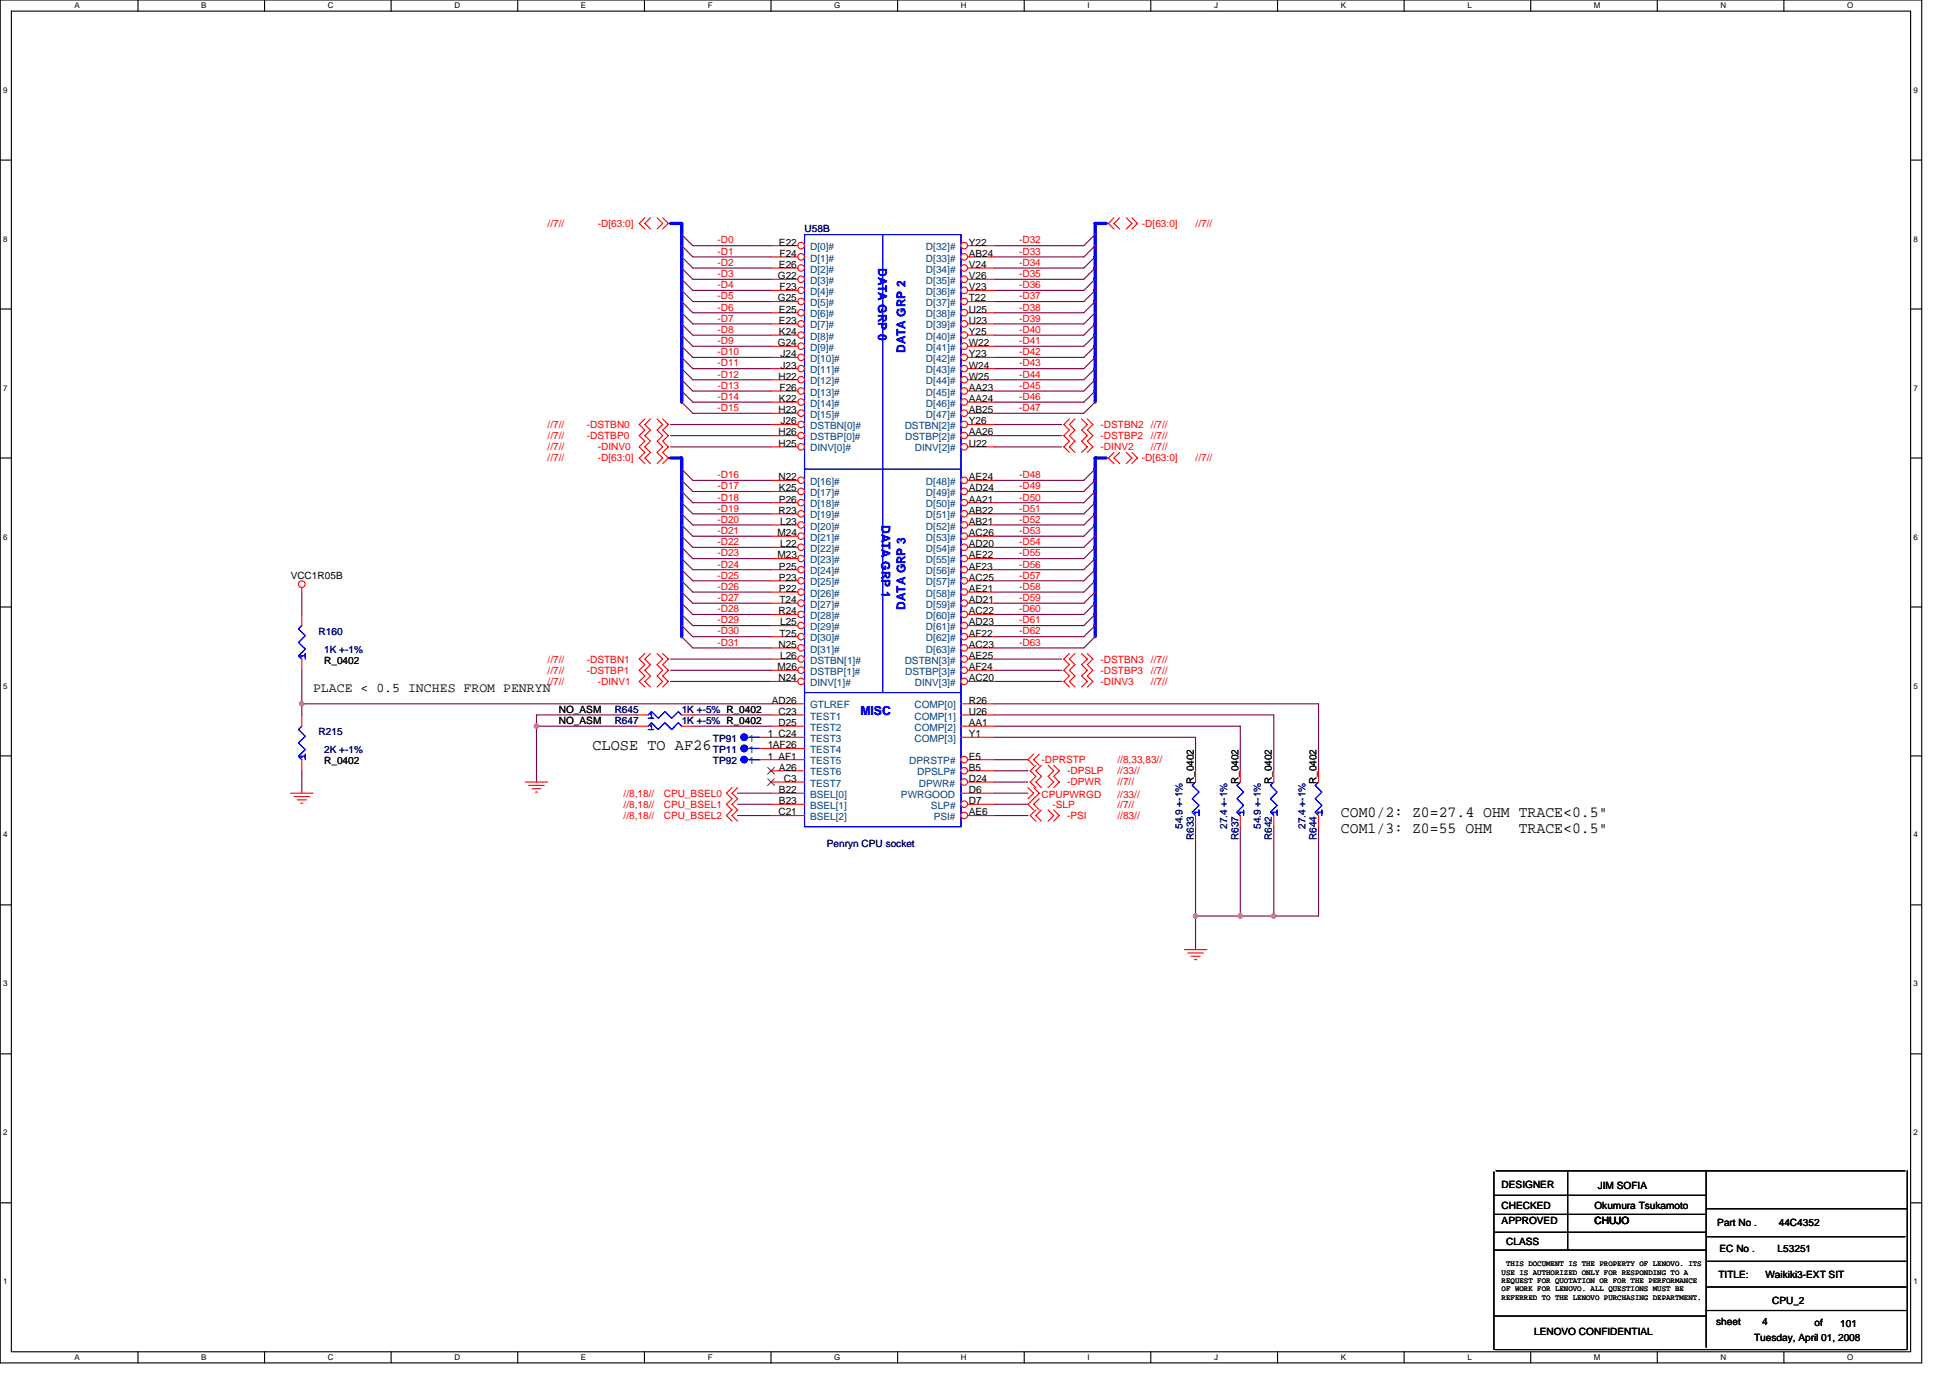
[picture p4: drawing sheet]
<svg xmlns="http://www.w3.org/2000/svg" width="297mm" height="210mm" viewBox="0 0 297 210" stroke-linecap="round" stroke-linejoin="round" font-family="sans-serif">
<path d="M0 0h292.7v207.6h-292.7zM1.7 1.7h289.3v204.2h-289.3z" fill="none" stroke="#000" stroke-width=".17"/>
<g fill="#fff">
<path d="M11.4 .2h.7v1.3h-.7z"/>
<path d="M11.4 206.1h.7v1.3h-.7z"/>
</g>
<path d="M21 0v1.7M21 205.9v1.7" fill="none" stroke="#000" stroke-width=".17"/>
<g fill="#fff">
<path d="M30.6 .2h.8v1.3h-.8z"/>
<path d="M30.6 206.1h.8v1.3h-.8z"/>
</g>
<path d="M40.3 0v1.7M40.3 205.9v1.7" fill="none" stroke="#000" stroke-width=".17"/>
<g fill="#fff">
<path d="M49.9 .2h.9v1.3h-.9z"/>
<path d="M49.9 206.1h.9v1.3h-.9z"/>
</g>
<path d="M59.6 0v1.7M59.6 205.9v1.7" fill="none" stroke="#000" stroke-width=".17"/>
<g fill="#fff">
<path d="M69.2 .2h.9v1.3h-.9z"/>
<path d="M69.2 206.1h.9v1.3h-.9z"/>
</g>
<path d="M78.9 0v1.7M78.9 205.9v1.7" fill="none" stroke="#000" stroke-width=".17"/>
<g fill="#fff">
<path d="M88.5 .2h.8v1.3h-.8z"/>
<path d="M88.5 206.1h.8v1.3h-.8z"/>
</g>
<path d="M98.2 0v1.7M98.2 205.9v1.7" fill="none" stroke="#000" stroke-width=".17"/>
<g fill="#fff">
<path d="M107.8 .2h.7v1.3h-.7z"/>
<path d="M107.8 206.1h.7v1.3h-.7z"/>
</g>
<path d="M117.5 0v1.7M117.5 205.9v1.7" fill="none" stroke="#000" stroke-width=".17"/>
<g fill="#fff">
<path d="M127.1 .2h.9v1.3h-.9z"/>
<path d="M127.1 206.1h.9v1.3h-.9z"/>
</g>
<path d="M136.7 0v1.7M136.7 205.9v1.7" fill="none" stroke="#000" stroke-width=".17"/>
<g fill="#fff">
<path d="M146.4 .2h.8v1.3h-.8z"/>
<path d="M146.4 206.1h.8v1.3h-.8z"/>
</g>
<path d="M156 0v1.7M156 205.9v1.7" fill="none" stroke="#000" stroke-width=".17"/>
<g fill="#fff">
<path d="M165.6 .2h.4v1.3h-.4z"/>
<path d="M165.6 206.1h.4v1.3h-.4z"/>
</g>
<path d="M175.3 0v1.7M175.3 205.9v1.7" fill="none" stroke="#000" stroke-width=".17"/>
<g fill="#fff">
<path d="M184.9 .2h.6v1.3h-.6z"/>
<path d="M184.9 206.1h.6v1.3h-.6z"/>
</g>
<path d="M194.6 0v1.7M194.6 205.9v1.7" fill="none" stroke="#000" stroke-width=".17"/>
<g fill="#fff">
<path d="M204.2 .2h.8v1.3h-.8z"/>
<path d="M204.2 206.1h.8v1.3h-.8z"/>
</g>
<path d="M213.9 0v1.7M213.9 205.9v1.7" fill="none" stroke="#000" stroke-width=".17"/>
<g fill="#fff">
<path d="M223.5 .2h.7v1.3h-.7z"/>
<path d="M223.5 206.1h.7v1.3h-.7z"/>
</g>
<path d="M233.2 0v1.7M233.2 205.9v1.7" fill="none" stroke="#000" stroke-width=".17"/>
<g fill="#fff">
<path d="M242.8 .2h1v1.3h-1z"/>
<path d="M242.8 206.1h1v1.3h-1z"/>
</g>
<path d="M252.5 0v1.7M252.5 205.9v1.7" fill="none" stroke="#000" stroke-width=".17"/>
<g fill="#fff">
<path d="M262.1 .2h.8v1.3h-.8z"/>
<path d="M262.1 206.1h.8v1.3h-.8z"/>
</g>
<path d="M271.7 0v1.7M271.7 205.9v1.7" fill="none" stroke="#000" stroke-width=".17"/>
<g fill="#fff">
<path d="M281.4 .2h.9v1.3h-.9z"/>
<path d="M281.4 206.1h.9v1.3h-.9z"/>
<path d="M.5 13h.6v1.4h-.6z"/>
<path d="M291.5 13h.6v1.4h-.6z"/>
<path d="M.5 35.7h.6v1.4h-.6z"/>
<path d="M291.5 35.7h.6v1.4h-.6z"/>
</g>
<path d="M0 24.4h1.7M291 24.4h1.7" fill="none" stroke="#000" stroke-width=".17"/>
<g fill="#fff">
<path d="M.5 58.4h.6v1.4h-.6z"/>
<path d="M291.5 58.4h.6v1.4h-.6z"/>
</g>
<path d="M0 47.1h1.7M291 47.1h1.7" fill="none" stroke="#000" stroke-width=".17"/>
<g fill="#fff">
<path d="M.5 81.1h.6v1.3h-.6z"/>
<path d="M291.5 81.1h.6v1.3h-.6z"/>
</g>
<path d="M0 69.8h1.7M291 69.8h1.7" fill="none" stroke="#000" stroke-width=".17"/>
<g fill="#fff">
<path d="M.5 103.8h.6v1.3h-.6z"/>
<path d="M291.5 103.8h.6v1.3h-.6z"/>
</g>
<path d="M0 92.5h1.7M291 92.5h1.7" fill="none" stroke="#000" stroke-width=".17"/>
<g fill="#fff">
<path d="M.5 126.5h.6v1.3h-.6z"/>
<path d="M291.5 126.5h.6v1.3h-.6z"/>
</g>
<path d="M0 115.1h1.7M291 115.1h1.7" fill="none" stroke="#000" stroke-width=".17"/>
<g fill="#fff">
<path d="M.5 149.2h.6v1.3h-.6z"/>
<path d="M291.5 149.2h.6v1.3h-.6z"/>
</g>
<path d="M0 137.8h1.7M291 137.8h1.7" fill="none" stroke="#000" stroke-width=".17"/>
<g fill="#fff">
<path d="M.5 171.9h.6v1.3h-.6z"/>
<path d="M291.5 171.9h.6v1.3h-.6z"/>
</g>
<path d="M0 160.5h1.7M291 160.5h1.7" fill="none" stroke="#000" stroke-width=".17"/>
<g fill="#fff">
<path d="M.5 194.6h.6v1.3h-.6z"/>
<path d="M291.5 194.6h.6v1.3h-.6z"/>
</g>
<g fill="none" stroke="#000" stroke-width=".17">
<path d="M227.6 178.5v27.1M227.9 178.4h62.3M238.8 178.5v11.9M259.9 178.5v26.7M290.5 178.4v27.2M0 183.2h1.7M227.6 182.1h32.1M227.6 185h32.1M227.6 187.7h32.3M227.6 190.4h32.3M259.9 199.6h30.5M259.9 184.1h30.6"/>
<path d="M260.1 192.1h30.3M260.1 188.4h30.1M260.1 196h30.3M291 183.2h1.7M227.6 200.5h32.3M227.7 205.6h62.7"/>
</g>
<g fill="none" stroke="#800040" stroke-width=".17">
<path d="M103.8 37.4l1.7 1.7h12M103.8 39.1l1.7 1.7h12M103.8 35.7l1.7 1.7h12M166.8 37.4l-1.7 1.7h-13.6M166.8 39.1l-1.7 1.7h-13.6M166.8 35.7l-1.7 1.7h-13.6M103.8 44.2l1.7 1.7h12M103.8 52.7l1.7 1.7h12M103.8 59.6l1.7 1.7h12M103.8 45.9l1.7 1.7h12M103.8 54.4l1.7 1.8h12M103.8 56.2l1.7 1.6h12"/>
<path d="M103.8 47.6l1.7 1.7h12M103.8 51.1l1.7 1.6h12M103.8 40.8l1.7 1.7h12M103.8 42.5l1.7 1.7h12M103.8 57.8l1.7 1.8h12M103.8 49.3l1.7 1.8h12M166.8 44.2l-1.7 1.7h-13.6M166.8 52.7l-1.7 1.7h-13.6M166.8 59.6l-1.7 1.7h-13.6M166.8 45.9l-1.7 1.7h-13.6M166.8 54.4l-1.7 1.8h-13.6M166.8 56.2l-1.7 1.6h-13.6"/>
<path d="M166.8 47.6l-1.7 1.7h-13.6M166.8 51.1l-1.7 1.6h-13.6M166.8 40.8l-1.7 1.7h-13.6M166.8 42.5l-1.7 1.7h-13.6M166.8 57.8l-1.7 1.8h-13.6M166.8 49.3l-1.7 1.8h-13.6M102.1 64.7h15.4M102.1 66.4h15.4M102.1 68.1h15.4M103.8 61.3l1.7 1.6h12M103.8 80l1.7 1.7h12M103.8 71.5l1.7 1.7h12"/>
<path d="M103.8 73.2l1.7 1.7h12M103.8 74.9l1.7 1.7h12M103.8 76.6l1.7 1.7h12M103.8 78.3l1.7 1.7h12M151.5 64.7h10.2M151.5 66.4h10.2M151.5 68.1h10.2M166.8 61.3l-1.7 1.6h-13.6M166.8 80l-1.7 1.7h-13.6M166.8 71.5l-1.7 1.7h-13.6M166.8 73.2l-1.7 1.7h-13.6M166.8 74.9l-1.7 1.7h-13.6"/>
<path d="M166.8 76.6l-1.7 1.7h-13.6M166.8 78.3l-1.7 1.7h-13.6M46 90.2v3.4M103.8 93.6l1.7 1.7h12M103.8 81.7l1.7 1.7h12M103.8 90.2l1.7 1.7h12M103.8 95.3l1.7 1.7h12M103.8 91.9l1.7 1.7h12M103.8 88.5l1.7 1.7h12M103.8 86.8l1.7 1.7h12M103.8 97l1.7 1.7h12M103.8 85.1l1.7 1.7h12"/>
<path d="M103.8 83.4l1.7 1.7h12M166.8 93.6l-1.7 1.7h-13.6M166.8 81.7l-1.7 1.7h-13.6M166.8 90.2l-1.7 1.7h-13.6M166.8 95.3l-1.7 1.7h-13.6M166.8 91.9l-1.7 1.7h-13.6M166.8 88.5l-1.7 1.7h-13.6M166.8 86.8l-1.7 1.7h-13.6M166.8 97l-1.7 1.7h-13.6M166.8 85.1l-1.7 1.7h-13.6M166.8 83.4l-1.7 1.7h-13.6M46 102.1v6.8"/>
<path d="M46 117.4v3.4M46 107.2h71.5M81.7 110.6h15.3M97 108.9h-15.3v10.2M102.1 100.4h15.4M102.1 103.8h15.4M102.1 102.1h15.4M105.5 110.6h12M105.5 108.9h12M151.5 107.2h49.3v10.2M151.5 112.3h30.6v5.1M151.5 100.4h10.2"/>
<path d="M151.5 103.8h10.2M151.5 102.1h10.2M151.5 115.7h5.1M151.5 110.6h37.4v6.8M151.5 117.4h5.1M151.5 108.9h42.5v8.5M151.5 119.1h5.1M112.3 122.5h5.2M112.3 120.8h5.2M112.3 124.2h5.2M151.5 122.5h5.1M151.5 120.8h5.1"/>
<path d="M151.5 124.2h5.1M182.1 125.9v18.8M188.9 125.9v13.6M194 125.9v13.6M200.8 125.9v13.6h-18.7"/>
</g>
<path d="M102.1 34h1.7v27.3M168.5 34h-1.7v27.3M102.1 69.8h1.7v27.2M168.5 69.8h-1.7v27.2" fill="none" stroke="#00f" stroke-width=".51"/>
<g fill="#f0f" stroke="#f0f" stroke-width=".17">
<circle cx="188.9" cy="139.5" r=".33"/>
<circle cx="194" cy="139.5" r=".33"/>
<circle cx="46" cy="107.2" r=".33"/>
<circle cx="81.7" cy="110.6" r=".33"/>
<circle cx="182.1" cy="139.5" r=".33"/>
</g>
<g fill="none" stroke="#f00" stroke-width=".17">
<path d="M98.2 33.2l-.8 .8 .8 .9M99.1 33.2l-.9 .8 .9 .9M100.1 33.2l.8 .8-.8 .9M100.9 33.2l.9 .8-.9 .9M169.7 33.2l-.9 .8 .9 .9M170.6 33.2l-.9 .8 .9 .9M171.6 33.2l.8 .8-.8 .9M172.4 33.2l.9 .8-.9 .9M98.2 63.8l-.8 .9 .8 .8-.8 .9 .8 .8-.8 .9 .8 .8-.8 .9 .8 .8M99.1 63.8l-.9 .9 .9 .8-.9 .9 .9 .8-.9 .9 .9 .8-.9 .9 .9 .8M100.1 63.8l.8 .9-.8 .8 .8 .9-.8 .8 .8 .9-.8 .8 .8 .9-.8 .8M100.9 63.8l.9 .9-.9 .8 .9 .9-.9 .8 .9 .9-.9 .8 .9 .9-.9 .8"/>
<path d="M162.9 63.8l-.9 .9 .9 .8-.9 .9 .9 .8-.9 .9 .9 .8M163.7 63.8l-.8 .9 .8 .8-.8 .9 .8 .8-.8 .9 .8 .8M164.8 63.8l.8 .9-.8 .8 .8 .9-.8 .8 .8 .9-.8 .8M165.6 63.8l.9 .9-.9 .8 .9 .9-.9 .8 .9 .9-.9 .8M169.7 68.9l-.9 .9 .9 .8M170.6 68.9l-.9 .9 .9 .8M171.6 68.9l.8 .9-.8 .8M172.4 68.9l.9 .9-.9 .8M46 89.5v.7M98.2 99.5l-.8 .9 .8 .8-.8 .9 .8 .9-.8 .8 .8 .8M99.1 99.5l-.9 .9 .9 .8-.9 .9 .9 .9-.9 .8 .9 .8M100.1 99.5l.8 .9-.8 .8 .8 .9-.8 .9 .8 .8-.8 .8"/>
<path d="M100.9 99.5l.9 .9-.9 .8 .9 .9-.9 .9 .9 .8-.9 .8M162.9 99.5l-.9 .9 .9 .8-.9 .9 .9 .9-.9 .8 .9 .8M163.7 99.5l-.8 .9 .8 .8-.8 .9 .8 .9-.8 .8 .8 .8M164.8 99.5l.8 .9-.8 .8 .8 .9-.8 .9 .8 .8-.8 .8M165.6 99.5l.9 .9-.9 .8 .9 .9-.9 .9 .9 .8-.9 .8M80 119.1h3.4M80.5 119.6h2.4M97 108.9h1.7M97 110.6h1.7M103.8 108.9h1.7M103.8 110.6h1.7M111.5 120l-.8 .8 .8 .9-.8 .8 .8 .9-.8 .8 .8 .9"/>
<path d="M112.3 120l-.8 .8 .8 .9-.8 .8 .8 .9-.8 .8 .8 .9M115.8 115.7h1.7M146.4 108.9h5.1M146.4 110.6h5.1M146.4 107.2h5.1M146.4 112.3h5.1M156.6 120l.9 .8-.9 .9M157.5 120l.8 .8-1.7 1.7 .9 .9M157.5 114.9l-.9 .8 .9 .9M157.8 116.6l-.9 .8 .9 .9-.9 .8 .9 .9M158.3 114.9l-.8 .8 .8 .9M158.6 116.6l-.8 .8 .8 .9-.8 .8 .8 .9"/>
<path d="M159.7 116.6l.8 .8-.8 .9 .8 .8-.8 .9M160.5 116.6l.9 .8-.9 .9 .9 .8-.9 .9M188.9 117.4v1.7M200.8 117.4v1.7M44.3 120.8h3.4M44.8 121.3h2.4M45.3 121.8h1.4M45.8 122.3h.3M81 120.1h1.4M81.6 120.6h.3M157.8 123.4l-.9 .8 .9 .9M158.3 121.7l-.8 .8 .8 .9"/>
<path d="M158.6 123.4l-.8 .8 .8 .9M159.7 123.4l.8 .8-.8 .9M160.5 123.4l.9 .8-.9 .9M188.9 124.2v1.7M200.8 124.2v1.7M180.4 144.7h3.4M180.9 145.2h2.4M181.4 145.7h1.4M181.9 146.2h.4"/>
<circle cx="46" cy="89" r=".51"/>
</g>
<g fill="none" stroke="#00f" stroke-width=".17">
<path d="M122.6 35.7h23.8v90.2h-23.8zM134.5 35.7v69.8M122.6 71.5h23.8M98.7 108.9l.5-.5 1.1 1 1-1 1 1 1-1 .5 .5M98.7 110.6l.5-.5 1.1 1 1-1 1 1 1-1 .5 .5M98.7 109.4h.9M98.7 111.1h.9M99.1 108.9l.1-.2v.7M99.1 110.6l.1-.2v.7M114 115.7h1.8M122.6 105.5h23.8M188.9 119.1l-.5 .5 1 1-1 1.1 1 1-1 1 .5 .5"/>
<path d="M200.8 119.1l-.5 .5 1.1 1-1.1 1.1 1.1 1-1.1 1 .5 .5M189.4 123.7h-.6l.1 .2M189.4 123.4v.8M201.4 123.7h-.7l.1 .2M201.4 123.4v.8"/>
</g>
<circle cx="113.4" cy="115.7" r=".5" fill="#00f" stroke="#00f" stroke-width=".17"/>
<circle cx="122" cy="37.4" r=".5" fill="#fff" stroke="#f00" stroke-width=".17"/>
<path d="M117.5 37.4h4" fill="none" stroke="#f00" stroke-width=".17"/>
<circle cx="122" cy="39.1" r=".5" fill="#fff" stroke="#f00" stroke-width=".17"/>
<path d="M117.5 39.1h4" fill="none" stroke="#f00" stroke-width=".17"/>
<circle cx="122" cy="54.4" r=".5" fill="#fff" stroke="#f00" stroke-width=".17"/>
<path d="M117.5 54.4h4" fill="none" stroke="#f00" stroke-width=".17"/>
<circle cx="122" cy="56.1" r=".5" fill="#fff" stroke="#f00" stroke-width=".17"/>
<path d="M117.5 56.2h4" fill="none" stroke="#f00" stroke-width=".17"/>
<circle cx="122" cy="57.8" r=".5" fill="#fff" stroke="#f00" stroke-width=".17"/>
<path d="M117.5 57.8h4" fill="none" stroke="#f00" stroke-width=".17"/>
<circle cx="122" cy="59.5" r=".5" fill="#fff" stroke="#f00" stroke-width=".17"/>
<path d="M117.5 59.6h4" fill="none" stroke="#f00" stroke-width=".17"/>
<circle cx="122" cy="61.2" r=".5" fill="#fff" stroke="#f00" stroke-width=".17"/>
<path d="M117.5 61.3h4" fill="none" stroke="#f00" stroke-width=".17"/>
<circle cx="122" cy="62.9" r=".5" fill="#fff" stroke="#f00" stroke-width=".17"/>
<path d="M117.5 62.9h4" fill="none" stroke="#f00" stroke-width=".17"/>
<circle cx="122" cy="73.2" r=".5" fill="#fff" stroke="#f00" stroke-width=".17"/>
<path d="M117.5 73.2h4" fill="none" stroke="#f00" stroke-width=".17"/>
<circle cx="122" cy="74.9" r=".5" fill="#fff" stroke="#f00" stroke-width=".17"/>
<path d="M117.5 74.9h4" fill="none" stroke="#f00" stroke-width=".17"/>
<circle cx="122" cy="76.6" r=".5" fill="#fff" stroke="#f00" stroke-width=".17"/>
<path d="M117.5 76.6h4" fill="none" stroke="#f00" stroke-width=".17"/>
<circle cx="122" cy="78.3" r=".5" fill="#fff" stroke="#f00" stroke-width=".17"/>
<path d="M117.5 78.3h4" fill="none" stroke="#f00" stroke-width=".17"/>
<circle cx="122" cy="40.8" r=".5" fill="#fff" stroke="#f00" stroke-width=".17"/>
<path d="M117.5 40.8h4" fill="none" stroke="#f00" stroke-width=".17"/>
<circle cx="122" cy="80" r=".5" fill="#fff" stroke="#f00" stroke-width=".17"/>
<path d="M117.5 80h4" fill="none" stroke="#f00" stroke-width=".17"/>
<circle cx="122" cy="81.7" r=".5" fill="#fff" stroke="#f00" stroke-width=".17"/>
<path d="M117.5 81.7h4" fill="none" stroke="#f00" stroke-width=".17"/>
<circle cx="122" cy="83.4" r=".5" fill="#fff" stroke="#f00" stroke-width=".17"/>
<path d="M117.5 83.4h4" fill="none" stroke="#f00" stroke-width=".17"/>
<circle cx="122" cy="85.1" r=".5" fill="#fff" stroke="#f00" stroke-width=".17"/>
<path d="M117.5 85.1h4" fill="none" stroke="#f00" stroke-width=".17"/>
<circle cx="122" cy="86.8" r=".5" fill="#fff" stroke="#f00" stroke-width=".17"/>
<path d="M117.5 86.8h4" fill="none" stroke="#f00" stroke-width=".17"/>
<circle cx="122" cy="88.5" r=".5" fill="#fff" stroke="#f00" stroke-width=".17"/>
<path d="M117.5 88.5h4" fill="none" stroke="#f00" stroke-width=".17"/>
<circle cx="122" cy="90.2" r=".5" fill="#fff" stroke="#f00" stroke-width=".17"/>
<path d="M117.5 90.2h4" fill="none" stroke="#f00" stroke-width=".17"/>
<circle cx="122" cy="91.9" r=".5" fill="#fff" stroke="#f00" stroke-width=".17"/>
<path d="M117.5 91.9h4" fill="none" stroke="#f00" stroke-width=".17"/>
<circle cx="122" cy="93.6" r=".5" fill="#fff" stroke="#f00" stroke-width=".17"/>
<path d="M117.5 93.6h4" fill="none" stroke="#f00" stroke-width=".17"/>
<circle cx="122" cy="95.3" r=".5" fill="#fff" stroke="#f00" stroke-width=".17"/>
<path d="M117.5 95.3h4" fill="none" stroke="#f00" stroke-width=".17"/>
<circle cx="122" cy="42.5" r=".5" fill="#fff" stroke="#f00" stroke-width=".17"/>
<path d="M117.5 42.5h4" fill="none" stroke="#f00" stroke-width=".17"/>
<circle cx="122" cy="97" r=".5" fill="#fff" stroke="#f00" stroke-width=".17"/>
<path d="M117.5 97h4" fill="none" stroke="#f00" stroke-width=".17"/>
<circle cx="122" cy="98.7" r=".5" fill="#fff" stroke="#f00" stroke-width=".17"/>
<path d="M117.5 98.7h4" fill="none" stroke="#f00" stroke-width=".17"/>
<circle cx="146.9" cy="37.4" r=".5" fill="#fff" stroke="#f00" stroke-width=".17"/>
<path d="M147.4 37.4h4.1" fill="none" stroke="#f00" stroke-width=".17"/>
<circle cx="146.9" cy="39.1" r=".5" fill="#fff" stroke="#f00" stroke-width=".17"/>
<path d="M147.4 39.1h4.1" fill="none" stroke="#f00" stroke-width=".17"/>
<circle cx="146.9" cy="40.8" r=".5" fill="#fff" stroke="#f00" stroke-width=".17"/>
<path d="M147.4 40.8h4.1" fill="none" stroke="#f00" stroke-width=".17"/>
<circle cx="146.9" cy="42.5" r=".5" fill="#fff" stroke="#f00" stroke-width=".17"/>
<path d="M147.4 42.5h4.1" fill="none" stroke="#f00" stroke-width=".17"/>
<circle cx="146.9" cy="44.2" r=".5" fill="#fff" stroke="#f00" stroke-width=".17"/>
<path d="M147.4 44.2h4.1" fill="none" stroke="#f00" stroke-width=".17"/>
<circle cx="146.9" cy="45.9" r=".5" fill="#fff" stroke="#f00" stroke-width=".17"/>
<path d="M147.4 45.9h4.1" fill="none" stroke="#f00" stroke-width=".17"/>
<circle cx="146.9" cy="47.6" r=".5" fill="#fff" stroke="#f00" stroke-width=".17"/>
<path d="M147.4 47.6h4.1" fill="none" stroke="#f00" stroke-width=".17"/>
<circle cx="146.9" cy="49.3" r=".5" fill="#fff" stroke="#f00" stroke-width=".17"/>
<path d="M147.4 49.3h4.1" fill="none" stroke="#f00" stroke-width=".17"/>
<circle cx="122" cy="44.2" r=".5" fill="#fff" stroke="#f00" stroke-width=".17"/>
<path d="M117.5 44.2h4" fill="none" stroke="#f00" stroke-width=".17"/>
<circle cx="146.9" cy="51" r=".5" fill="#fff" stroke="#f00" stroke-width=".17"/>
<path d="M147.4 51.1h4.1" fill="none" stroke="#f00" stroke-width=".17"/>
<circle cx="146.9" cy="52.7" r=".5" fill="#fff" stroke="#f00" stroke-width=".17"/>
<path d="M147.4 52.7h4.1" fill="none" stroke="#f00" stroke-width=".17"/>
<circle cx="146.9" cy="54.4" r=".5" fill="#fff" stroke="#f00" stroke-width=".17"/>
<path d="M147.4 54.4h4.1" fill="none" stroke="#f00" stroke-width=".17"/>
<circle cx="146.9" cy="56.1" r=".5" fill="#fff" stroke="#f00" stroke-width=".17"/>
<path d="M147.4 56.2h4.1" fill="none" stroke="#f00" stroke-width=".17"/>
<circle cx="146.9" cy="57.8" r=".5" fill="#fff" stroke="#f00" stroke-width=".17"/>
<path d="M147.4 57.8h4.1" fill="none" stroke="#f00" stroke-width=".17"/>
<circle cx="146.9" cy="59.5" r=".5" fill="#fff" stroke="#f00" stroke-width=".17"/>
<path d="M147.4 59.6h4.1" fill="none" stroke="#f00" stroke-width=".17"/>
<circle cx="146.9" cy="61.2" r=".5" fill="#fff" stroke="#f00" stroke-width=".17"/>
<path d="M147.4 61.3h4.1" fill="none" stroke="#f00" stroke-width=".17"/>
<circle cx="146.9" cy="62.9" r=".5" fill="#fff" stroke="#f00" stroke-width=".17"/>
<path d="M147.4 62.9h4.1" fill="none" stroke="#f00" stroke-width=".17"/>
<circle cx="146.9" cy="73.2" r=".5" fill="#fff" stroke="#f00" stroke-width=".17"/>
<path d="M147.4 73.2h4.1" fill="none" stroke="#f00" stroke-width=".17"/>
<circle cx="146.9" cy="74.9" r=".5" fill="#fff" stroke="#f00" stroke-width=".17"/>
<path d="M147.4 74.9h4.1" fill="none" stroke="#f00" stroke-width=".17"/>
<circle cx="122" cy="45.9" r=".5" fill="#fff" stroke="#f00" stroke-width=".17"/>
<path d="M117.5 45.9h4" fill="none" stroke="#f00" stroke-width=".17"/>
<circle cx="146.9" cy="76.6" r=".5" fill="#fff" stroke="#f00" stroke-width=".17"/>
<path d="M147.4 76.6h4.1" fill="none" stroke="#f00" stroke-width=".17"/>
<circle cx="146.9" cy="78.3" r=".5" fill="#fff" stroke="#f00" stroke-width=".17"/>
<path d="M147.4 78.3h4.1" fill="none" stroke="#f00" stroke-width=".17"/>
<circle cx="146.9" cy="80" r=".5" fill="#fff" stroke="#f00" stroke-width=".17"/>
<path d="M147.4 80h4.1" fill="none" stroke="#f00" stroke-width=".17"/>
<circle cx="146.9" cy="81.7" r=".5" fill="#fff" stroke="#f00" stroke-width=".17"/>
<path d="M147.4 81.7h4.1" fill="none" stroke="#f00" stroke-width=".17"/>
<circle cx="146.9" cy="83.4" r=".5" fill="#fff" stroke="#f00" stroke-width=".17"/>
<path d="M147.4 83.4h4.1" fill="none" stroke="#f00" stroke-width=".17"/>
<circle cx="146.9" cy="85.1" r=".5" fill="#fff" stroke="#f00" stroke-width=".17"/>
<path d="M147.4 85.1h4.1" fill="none" stroke="#f00" stroke-width=".17"/>
<circle cx="146.9" cy="86.8" r=".5" fill="#fff" stroke="#f00" stroke-width=".17"/>
<path d="M147.4 86.8h4.1" fill="none" stroke="#f00" stroke-width=".17"/>
<circle cx="146.9" cy="88.5" r=".5" fill="#fff" stroke="#f00" stroke-width=".17"/>
<path d="M147.4 88.5h4.1" fill="none" stroke="#f00" stroke-width=".17"/>
<circle cx="146.9" cy="90.2" r=".5" fill="#fff" stroke="#f00" stroke-width=".17"/>
<path d="M147.4 90.2h4.1" fill="none" stroke="#f00" stroke-width=".17"/>
<circle cx="146.9" cy="91.9" r=".5" fill="#fff" stroke="#f00" stroke-width=".17"/>
<path d="M147.4 91.9h4.1" fill="none" stroke="#f00" stroke-width=".17"/>
<circle cx="122" cy="47.6" r=".5" fill="#fff" stroke="#f00" stroke-width=".17"/>
<path d="M117.5 47.6h4" fill="none" stroke="#f00" stroke-width=".17"/>
<circle cx="146.9" cy="93.6" r=".5" fill="#fff" stroke="#f00" stroke-width=".17"/>
<path d="M147.4 93.6h4.1" fill="none" stroke="#f00" stroke-width=".17"/>
<circle cx="146.9" cy="95.3" r=".5" fill="#fff" stroke="#f00" stroke-width=".17"/>
<path d="M147.4 95.3h4.1" fill="none" stroke="#f00" stroke-width=".17"/>
<circle cx="146.9" cy="97" r=".5" fill="#fff" stroke="#f00" stroke-width=".17"/>
<path d="M147.4 97h4.1" fill="none" stroke="#f00" stroke-width=".17"/>
<circle cx="146.9" cy="98.7" r=".5" fill="#fff" stroke="#f00" stroke-width=".17"/>
<path d="M147.4 98.7h4.1" fill="none" stroke="#f00" stroke-width=".17"/>
<circle cx="122" cy="49.3" r=".5" fill="#fff" stroke="#f00" stroke-width=".17"/>
<path d="M117.5 49.3h4" fill="none" stroke="#f00" stroke-width=".17"/>
<circle cx="122" cy="51" r=".5" fill="#fff" stroke="#f00" stroke-width=".17"/>
<path d="M117.5 51.1h4" fill="none" stroke="#f00" stroke-width=".17"/>
<circle cx="122" cy="52.7" r=".5" fill="#fff" stroke="#f00" stroke-width=".17"/>
<path d="M117.5 52.7h4M117.5 115.7h5.1" fill="none" stroke="#f00" stroke-width=".17"/>
<circle cx="122" cy="68.1" r=".5" fill="#fff" stroke="#f00" stroke-width=".17"/>
<path d="M117.5 68.1h4" fill="none" stroke="#f00" stroke-width=".17"/>
<circle cx="122" cy="103.8" r=".5" fill="#fff" stroke="#f00" stroke-width=".17"/>
<path d="M117.5 103.8h4" fill="none" stroke="#f00" stroke-width=".17"/>
<circle cx="146.9" cy="68.1" r=".5" fill="#fff" stroke="#f00" stroke-width=".17"/>
<path d="M147.4 68.1h4.1" fill="none" stroke="#f00" stroke-width=".17"/>
<circle cx="146.9" cy="103.8" r=".5" fill="#fff" stroke="#f00" stroke-width=".17"/>
<path d="M147.4 103.8h4.1" fill="none" stroke="#f00" stroke-width=".17"/>
<circle cx="146.9" cy="115.7" r=".5" fill="#fff" stroke="#f00" stroke-width=".17"/>
<path d="M147.4 115.7h4.1" fill="none" stroke="#f00" stroke-width=".17"/>
<circle cx="146.9" cy="117.4" r=".5" fill="#fff" stroke="#f00" stroke-width=".17"/>
<path d="M147.4 117.4h4.1" fill="none" stroke="#f00" stroke-width=".17"/>
<circle cx="146.9" cy="119.1" r=".5" fill="#fff" stroke="#f00" stroke-width=".17"/>
<path d="M147.4 119.1h4.1" fill="none" stroke="#f00" stroke-width=".17"/>
<circle cx="122" cy="64.7" r=".5" fill="#fff" stroke="#f00" stroke-width=".17"/>
<path d="M117.5 64.7h4" fill="none" stroke="#f00" stroke-width=".17"/>
<circle cx="122" cy="100.4" r=".5" fill="#fff" stroke="#f00" stroke-width=".17"/>
<path d="M117.5 100.4h4" fill="none" stroke="#f00" stroke-width=".17"/>
<circle cx="146.9" cy="64.7" r=".5" fill="#fff" stroke="#f00" stroke-width=".17"/>
<path d="M147.4 64.7h4.1" fill="none" stroke="#f00" stroke-width=".17"/>
<circle cx="146.9" cy="100.4" r=".5" fill="#fff" stroke="#f00" stroke-width=".17"/>
<path d="M147.4 100.4h4.1" fill="none" stroke="#f00" stroke-width=".17"/>
<circle cx="122" cy="66.3" r=".5" fill="#fff" stroke="#f00" stroke-width=".17"/>
<path d="M117.5 66.4h4" fill="none" stroke="#f00" stroke-width=".17"/>
<circle cx="122" cy="102.1" r=".5" fill="#fff" stroke="#f00" stroke-width=".17"/>
<path d="M117.5 102.1h4" fill="none" stroke="#f00" stroke-width=".17"/>
<circle cx="146.9" cy="66.3" r=".5" fill="#fff" stroke="#f00" stroke-width=".17"/>
<path d="M147.4 66.4h4.1" fill="none" stroke="#f00" stroke-width=".17"/>
<circle cx="146.9" cy="102.1" r=".5" fill="#fff" stroke="#f00" stroke-width=".17"/>
<path d="M117.5 107.2h5.1M147.4 102.1h4.1" fill="none" stroke="#f00" stroke-width=".17"/>
<circle cx="146.9" cy="124.2" r=".5" fill="#fff" stroke="#f00" stroke-width=".17"/>
<path d="M146.4 120.8h5.1M147.4 124.2h4.1" fill="none" stroke="#f00" stroke-width=".17"/>
<circle cx="146.9" cy="122.5" r=".5" fill="#fff" stroke="#f00" stroke-width=".17"/>
<g fill="none" stroke="#f00" stroke-width=".17">
<path d="M46 93.6v1.7M46 100.4v1.7M46 108.9v1.7M46 115.7v1.7M115.8 112.3h6.8M115.8 114h6.8M117.5 110.6h5.1M117.5 117.4h5.1M117.5 108.9h5.1M117.5 119.1h5.1M182.1 117.4v1.7M194 117.4v1.7"/>
<path d="M117.5 122.5h5.1M117.5 120.8h5.1M117.5 124.2h5.1M147.4 122.5h4.1M182.1 124.2v1.7M194 124.2v1.7"/>
</g>
<path d="M116.9 116.9l1.1 1M116.9 118.6l1.1 1.1M118 116.9l-1.1 1M118 118.6l-1.1 1.1" fill="none" stroke="#804000" stroke-width=".15"/>
<g fill="#00f" stroke="#00f" stroke-width=".17">
<circle cx="113.3" cy="114" r=".51"/>
<circle cx="113.4" cy="112.3" r=".5"/>
</g>
<g fill="none" stroke="#00f" stroke-width=".17">
<path d="M46 95.3l-.5 .5 1 1-1 1.1 1 1-1 1 .5 .5M46.5 99.9h-.7l.2 .2M46.5 99.5v.9M46 110.6l-.5 .5 1 1-1 1.1 1 1-1 1 .5 .5M46.5 115.2h-.7l.2 .2M46.5 114.9v.8M114 114h1.8M114 112.3h1.8M182.1 119.1l-.5 .5 1 1-1 1.1 1 1-1 1 .5 .5M194 119.1l-.5 .5 1 1-1 1.1 1 1-1 1 .5 .5M182.6 123.7h-.7l.2 .2M182.6 123.4v.8"/>
<path d="M194.5 123.7h-.6l.1 .2M194.5 123.4v.8"/>
</g>
<g fill="#f0f" stroke="#f0f" stroke-width=".17">
<circle cx="188.9" cy="139.5" r=".33"/>
<circle cx="194" cy="139.5" r=".33"/>
<circle cx="46" cy="107.2" r=".33"/>
<circle cx="81.7" cy="110.6" r=".33"/>
<circle cx="182.1" cy="139.5" r=".33"/>
</g>
<g font-size="2.4">
<text x="90.2" y="114.2">CLOSE TO AF26</text>
<text x="204.3" y="124.4">COM0/2: Z0=27.4 OHM TRACE&lt;0.5&quot;</text>
<text x="204.3" y="126.9">COM1/3: Z0=55 OHM</text>
<text x="231.3" y="126.9">TRACE&lt;0.5&quot;</text>
</g>
<text font-size="2" x="47.7" y="105.4">PLACE &lt; 0.5 INCHES FROM PENRYN</text>
<g font-size="1.9" fill="#00f">
<text x="133.7" y="40.8" transform="rotate(90 133.7 40.8)">DATA GRP 0</text>
<text x="137.9" y="53.8" transform="rotate(-90 137.9 53.8)">DATA GRP 2</text>
<text x="134.3" y="80" transform="rotate(90 134.3 80)">DATA GRP 1</text>
<text x="137.9" y="92.9" transform="rotate(-90 137.9 92.9)">DATA GRP 3</text>
<text x="131.1" y="108.9">MISC</text>
</g>
<g font-size="1.5" fill="#f00">
<text x="83.4" y="34.5">//7//</text>
<text x="91.1" y="34.5">-D[63:0]</text>
<text x="173.9" y="34.5">-D[63:0]</text>
<text x="182.1" y="34.5">//7//</text>
<text x="109.3" y="37.1">-D0</text>
<text x="109.3" y="40.5">-D2</text>
<text x="109.3" y="38.8">-D1</text>
<text x="155.2" y="38.8">-D33</text>
<text x="155.2" y="40.5">-D34</text>
<text x="155.2" y="37.1">-D32</text>
<text x="109.3" y="42.2">-D3</text>
<text x="109.3" y="45.6">-D5</text>
<text x="109.3" y="43.9">-D4</text>
<text x="109.3" y="47.3">-D6</text>
<text x="155.2" y="45.6">-D37</text>
<text x="155.2" y="47.3">-D38</text>
<text x="155.2" y="42.2">-D35</text>
<text x="155.2" y="43.9">-D36</text>
<text x="109.3" y="50.7">-D8</text>
<text x="109.3" y="49">-D7</text>
<text x="109.3" y="52.4">-D9</text>
<text x="155.2" y="49">-D39</text>
<text x="155.2" y="52.4">-D41</text>
<text x="155.2" y="50.7">-D40</text>
<text x="109.3" y="54.1">-D10</text>
<text x="109.3" y="57.5">-D12</text>
<text x="109.3" y="55.8">-D11</text>
<text x="109.3" y="59.2">-D13</text>
<text x="155.2" y="54.1">-D42</text>
<text x="155.2" y="55.8">-D43</text>
<text x="155.2" y="57.5">-D44</text>
<text x="155.2" y="59.2">-D45</text>
<text x="83.4" y="65.2">//7//</text>
<text x="89.4" y="65.2">-DSTBN0</text>
<text x="109.3" y="60.9">-D14</text>
<text x="109.3" y="62.6">-D15</text>
<text x="155.2" y="62.6">-D47</text>
<text x="155.2" y="60.9">-D46</text>
<text x="167.7" y="65.2">-DSTBN2</text>
<text x="175.3" y="65.2">//7//</text>
<text x="83.4" y="70.3">//7//</text>
<text x="83.4" y="68.6">//7//</text>
<text x="83.4" y="66.9">//7//</text>
<text x="89.4" y="66.9">-DSTBP0</text>
<text x="91.1" y="70.3">-D[63:0]</text>
<text x="91.1" y="68.6">-DINV0</text>
<text x="167.7" y="66.9">-DSTBP2</text>
<text x="167.7" y="68.6">-DINV2</text>
<text x="173.9" y="70.3">-D[63:0]</text>
<text x="175.3" y="68.6">//7//</text>
<text x="175.3" y="66.9">//7//</text>
<text x="182.1" y="70.3">//7//</text>
<text x="109.3" y="76.2">-D18</text>
<text x="109.3" y="77.9">-D19</text>
<text x="109.3" y="72.8">-D16</text>
<text x="109.3" y="74.5">-D17</text>
<text x="155.2" y="72.8">-D48</text>
<text x="155.2" y="74.5">-D49</text>
<text x="155.2" y="76.2">-D50</text>
<text x="155.2" y="77.9">-D51</text>
<text x="109.3" y="81.3">-D21</text>
<text x="109.3" y="79.6">-D20</text>
<text x="109.3" y="83">-D22</text>
<text x="155.2" y="83">-D54</text>
<text x="155.2" y="81.3">-D53</text>
<text x="155.2" y="79.6">-D52</text>
<text x="109.3" y="86.4">-D24</text>
<text x="109.3" y="88.1">-D25</text>
<text x="109.3" y="84.8">-D23</text>
<text x="109.3" y="89.9">-D26</text>
<text x="155.2" y="89.9">-D58</text>
<text x="155.2" y="88.1">-D57</text>
<text x="155.2" y="86.4">-D56</text>
<text x="155.2" y="84.8">-D55</text>
<text x="109.3" y="91.5">-D27</text>
<text x="109.3" y="93.3">-D28</text>
<text x="109.3" y="95">-D29</text>
<text x="155.2" y="95">-D61</text>
<text x="155.2" y="91.5">-D59</text>
<text x="155.2" y="93.3">-D60</text>
<text x="83.4" y="100.9">//7//</text>
<text x="89.4" y="100.9">-DSTBN1</text>
<text x="109.3" y="96.6">-D30</text>
<text x="109.3" y="98.4">-D31</text>
<text x="155.2" y="96.6">-D62</text>
<text x="155.2" y="98.4">-D63</text>
<text x="167.7" y="100.9">-DSTBN3</text>
<text x="175.3" y="100.9">//7//</text>
<text x="83.4" y="104.3">//7//</text>
<text x="83.4" y="102.6">//7//</text>
<text x="89.4" y="102.6">-DSTBP1</text>
<text x="91.1" y="104.3">-DINV1</text>
<text x="167.7" y="102.6">-DSTBP3</text>
<text x="167.7" y="104.3">-DINV3</text>
<text x="175.3" y="104.3">//7//</text>
<text x="175.3" y="102.6">//7//</text>
<text x="158.6" y="116.2">-DPRSTP</text>
<text x="162.6" y="117.9">-DPSLP</text>
<text x="162.6" y="119.6">-DPWR</text>
<text x="170.2" y="117.9">//33//</text>
<text x="170.2" y="116.2">//8,33,83//</text>
<text x="170.2" y="119.6">//7//</text>
<text x="95" y="123">//8,18//</text>
<text x="95" y="121.3">//8,18//</text>
<text x="95" y="124.8">//8,18//</text>
<text x="101.1" y="123">CPU_BSEL1</text>
<text x="101.1" y="121.3">CPU_BSEL0</text>
<text x="101.1" y="124.8">CPU_BSEL2</text>
<text x="158.6" y="121.5">CPUPWRGD</text>
<text x="160.3" y="123">-SLP</text>
<text x="162.6" y="124.8">-PSI</text>
<text x="170.2" y="121.5">//33//</text>
<text x="170.2" y="123">//7//</text>
<text x="170.2" y="124.8">//83//</text>
</g>
<g font-size="1.5" fill="#000080">
<text x="122.6" y="35.4">U58B</text>
<text x="48.5" y="96.7">R160</text>
<text x="49.4" y="99.4">1K +-1%</text>
<text x="48.5" y="112">R215</text>
<text x="93.6" y="108.6">R645</text>
<text x="93.6" y="110.3">R647</text>
<text x="103.8" y="108.6">1K +-5% R_0402</text>
<text x="103.8" y="110.3">1K +-5% R_0402</text>
<text x="108.6" y="113">TP91</text>
<text x="49.4" y="114.7">2K +-1%</text>
<text x="108.6" y="116.4">TP92</text>
<text x="108.6" y="114.7">TP11</text>
<text x="126" y="129">Penryn CPU socket</text>
<text x="180.1" y="126.3" transform="rotate(-90 180.1 126.3)">54.9 +-1%</text>
<text x="181.8" y="128" transform="rotate(-90 181.8 128)">R633</text>
<text x="186.9" y="126.3" transform="rotate(-90 186.9 126.3)">27.4 +-1%</text>
<text x="188.7" y="128" transform="rotate(-90 188.7 128)">R637</text>
<text x="192" y="126.3" transform="rotate(-90 192 126.3)">54.9 +-1%</text>
<text x="193.8" y="128" transform="rotate(-90 193.8 128)">R642</text>
<text x="198.9" y="126.3" transform="rotate(-90 198.9 126.3)">27.4 +-1%</text>
<text x="200.6" y="128" transform="rotate(-90 200.6 128)">R644</text>
</g>
<g font-size="1.5">
<text x="118.7" y="37.4">E22</text>
<text x="118.7" y="40.8">E26</text>
<text x="118.7" y="39.1">F24</text>
<text x="147.6" y="37.4">Y22</text>
<text x="147.6" y="39.1">AB24</text>
<text x="147.6" y="40.8">V24</text>
<text x="118.5" y="42.5">G22</text>
<text x="118.5" y="45.9">G25</text>
<text x="118.7" y="47.6">E25</text>
<text x="118.7" y="44.2">F23</text>
<text x="147.6" y="42.5">V26</text>
<text x="147.6" y="44.2">V23</text>
<text x="147.6" y="45.9">T22</text>
<text x="147.6" y="47.6">U25</text>
<text x="118.5" y="52.7">G24</text>
<text x="118.7" y="49.3">E23</text>
<text x="118.7" y="51">K24</text>
<text x="147.6" y="49.3">U23</text>
<text x="147.6" y="51">Y25</text>
<text x="147.6" y="52.7">W22</text>
<text x="118.6" y="57.8">H22</text>
<text x="118.7" y="59.5">F26</text>
<text x="118.9" y="54.4">J24</text>
<text x="118.9" y="56.1">J23</text>
<text x="147.6" y="54.4">Y23</text>
<text x="147.6" y="56.1">W24</text>
<text x="147.6" y="57.8">W25</text>
<text x="147.6" y="59.5">AA23</text>
<text x="118.6" y="62.9">H23</text>
<text x="118.7" y="61.2">K22</text>
<text x="118.9" y="64.6">J26</text>
<text x="147.6" y="61.2">AA24</text>
<text x="147.6" y="62.9">AB25</text>
<text x="147.6" y="64.6">Y26</text>
<text x="118.6" y="68.1">H25</text>
<text x="118.6" y="66.3">H26</text>
<text x="147.6" y="66.3">AA26</text>
<text x="147.6" y="68.1">U22</text>
<text x="118.6" y="73.2">N22</text>
<text x="118.7" y="74.8">K25</text>
<text x="118.7" y="76.6">P26</text>
<text x="147.6" y="73.2">AE24</text>
<text x="147.6" y="74.8">AD24</text>
<text x="147.6" y="76.6">AA21</text>
<text x="118.4" y="81.7">M24</text>
<text x="118.6" y="78.3">R23</text>
<text x="118.8" y="79.9">L23</text>
<text x="118.8" y="83.4">L22</text>
<text x="147.6" y="78.3">AB22</text>
<text x="147.6" y="79.9">AB21</text>
<text x="147.6" y="81.7">AC26</text>
<text x="147.6" y="83.4">AD20</text>
<text x="44.3" y="88.2">VCC1R05B</text>
<text x="118.4" y="85.1">M23</text>
<text x="118.7" y="86.8">P25</text>
<text x="118.7" y="88.5">P23</text>
<text x="147.6" y="85.1">AE22</text>
<text x="147.6" y="86.8">AF23</text>
<text x="147.6" y="88.5">AC25</text>
<text x="118.6" y="93.6">R24</text>
<text x="118.7" y="90.2">P22</text>
<text x="118.7" y="91.9">T24</text>
<text x="118.8" y="95.3">L25</text>
<text x="147.6" y="90.2">AE21</text>
<text x="147.6" y="91.9">AD21</text>
<text x="147.6" y="93.6">AC22</text>
<text x="147.6" y="95.3">AD23</text>
<text x="49.4" y="101.1">R_0402</text>
<text x="118.6" y="98.7">N25</text>
<text x="118.7" y="97">T25</text>
<text x="118.8" y="100.4">L26</text>
<text x="147.6" y="97">AF22</text>
<text x="147.6" y="98.7">AC23</text>
<text x="147.6" y="100.4">AE25</text>
<text x="117.6" y="107.2">AD26</text>
<text x="118.4" y="102.1">M26</text>
<text x="118.6" y="103.8">N24</text>
<text x="147.6" y="102.1">AF24</text>
<text x="147.6" y="103.8">AC20</text>
<text x="147.6" y="107.2">R26</text>
<text x="85.1" y="108.6">NO_ASM</text>
<text x="85.1" y="110.3">NO_ASM</text>
<text x="116.9" y="114">1AF26</text>
<text x="116.9" y="112.3">1 C24</text>
<text x="118.6" y="110.6">D25</text>
<text x="118.6" y="108.9">C23</text>
<text x="147.6" y="108.9">U26</text>
<text x="147.6" y="110.6">AA1</text>
<text x="147.6" y="112.3">Y1</text>
<text x="49.4" y="116.4">R_0402</text>
<text x="116.9" y="115.7">1 AF1</text>
<text x="118.7" y="117.4">A26</text>
<text x="119.4" y="119.1">C3</text>
<text x="147.6" y="115.7">E5</text>
<text x="147.6" y="117.4">B5</text>
<text x="147.6" y="119.1">D24</text>
<text x="181.8" y="119.5" transform="rotate(-90 181.8 119.5)">R_0402</text>
<text x="188.7" y="119.5" transform="rotate(-90 188.7 119.5)">R_0402</text>
<text x="193.8" y="119.5" transform="rotate(-90 193.8 119.5)">R_0402</text>
<text x="200.6" y="119.5" transform="rotate(-90 200.6 119.5)">R_0402</text>
<text x="118.6" y="124.2">C21</text>
<text x="118.7" y="120.8">B22</text>
<text x="118.7" y="122.5">B23</text>
<text x="147.6" y="124.2">AE6</text>
<text x="147.6" y="122.5">D7</text>
<text x="147.6" y="120.8">D6</text>
<text x="228.7" y="180.9">DESIGNER</text>
<text x="228.7" y="184.1">CHECKED</text>
<text x="242.9" y="184.1">Okumura Tsukamoto</text>
<text x="243.4" y="181.1">JIM SOFIA</text>
<text x="228.7" y="186.5">APPROVED</text>
<text x="229.4" y="189.6">CLASS</text>
<text x="242.9" y="186.5">CHUJO</text>
<text x="261.6" y="186.7">Part No .</text>
<text x="261.9" y="190.8">EC No .</text>
<text x="270.8" y="190.8">L53251</text>
<text x="271" y="186.7">44C4352</text>
<text x="261.8" y="194.7">TITLE:</text>
<text x="268.9" y="194.7">Waikiki3-EXT SIT</text>
<text x="233.7" y="203.4">LENOVO CONFIDENTIAL</text>
<text x="261.4" y="201.8">sheet</text>
<text x="268.4" y="201.8">4</text>
<text x="269.9" y="198.6">CPU_2</text>
<text x="276.4" y="202">of</text>
<text x="280.3" y="202.2">101</text>
<text x="267.2" y="204.2">Tuesday, April 01, 2008</text>
</g>
<g font-size="1.5" fill="#004080">
<text x="123.4" y="38.1">D[0]#</text>
<text x="123.4" y="39.8">D[1]#</text>
<text x="123.4" y="41.5">D[2]#</text>
<text x="141.1" y="38.1">D[32]#</text>
<text x="141.1" y="39.8">D[33]#</text>
<text x="141.1" y="41.5">D[34]#</text>
<text x="123.4" y="43.2">D[3]#</text>
<text x="123.4" y="44.9">D[4]#</text>
<text x="123.4" y="46.6">D[5]#</text>
<text x="141.1" y="43.2">D[35]#</text>
<text x="141.1" y="44.9">D[36]#</text>
<text x="141.1" y="46.6">D[37]#</text>
<text x="123.4" y="48.3">D[6]#</text>
<text x="123.4" y="50">D[7]#</text>
<text x="123.4" y="51.8">D[8]#</text>
<text x="123.4" y="53.4">D[9]#</text>
<text x="141.1" y="48.3">D[38]#</text>
<text x="141.1" y="50">D[39]#</text>
<text x="141.1" y="51.8">D[40]#</text>
<text x="141.1" y="53.4">D[41]#</text>
<text x="123.4" y="55.1">D[10]#</text>
<text x="123.4" y="56.9">D[11]#</text>
<text x="123.4" y="58.5">D[12]#</text>
<text x="141.1" y="55.1">D[42]#</text>
<text x="141.1" y="56.9">D[43]#</text>
<text x="141.1" y="58.5">D[44]#</text>
<text x="123.4" y="60.3">D[13]#</text>
<text x="123.4" y="62">D[14]#</text>
<text x="123.4" y="63.6">D[15]#</text>
<text x="123.4" y="65.4">DSTBN[0]#</text>
<text x="137.8" y="65.4">DSTBN[2]#</text>
<text x="141.1" y="60.3">D[45]#</text>
<text x="141.1" y="62">D[46]#</text>
<text x="141.1" y="63.6">D[47]#</text>
<text x="123.4" y="68.8">DINV[0]#</text>
<text x="123.4" y="67.1">DSTBP[0]#</text>
<text x="137.9" y="67.1">DSTBP[2]#</text>
<text x="139.4" y="68.8">DINV[2]#</text>
<text x="123.4" y="73.9">D[16]#</text>
<text x="123.4" y="75.6">D[17]#</text>
<text x="123.4" y="77.3">D[18]#</text>
<text x="141.1" y="73.9">D[48]#</text>
<text x="141.1" y="75.6">D[49]#</text>
<text x="141.1" y="77.3">D[50]#</text>
<text x="123.4" y="79">D[19]#</text>
<text x="123.4" y="80.7">D[20]#</text>
<text x="123.4" y="82.4">D[21]#</text>
<text x="141.1" y="79">D[51]#</text>
<text x="141.1" y="80.7">D[52]#</text>
<text x="141.1" y="82.4">D[53]#</text>
<text x="123.4" y="84.1">D[22]#</text>
<text x="123.4" y="85.8">D[23]#</text>
<text x="123.4" y="87.5">D[24]#</text>
<text x="123.4" y="89.2">D[25]#</text>
<text x="141.1" y="84.1">D[54]#</text>
<text x="141.1" y="85.8">D[55]#</text>
<text x="141.1" y="87.5">D[56]#</text>
<text x="141.1" y="89.2">D[57]#</text>
<text x="123.4" y="90.9">D[26]#</text>
<text x="123.4" y="92.6">D[27]#</text>
<text x="123.4" y="94.3">D[28]#</text>
<text x="123.4" y="96">D[29]#</text>
<text x="141.1" y="90.9">D[58]#</text>
<text x="141.1" y="92.6">D[59]#</text>
<text x="141.1" y="94.3">D[60]#</text>
<text x="141.1" y="96">D[61]#</text>
<text x="123.4" y="97.7">D[30]#</text>
<text x="123.4" y="99.4">D[31]#</text>
<text x="123.4" y="101.1">DSTBN[1]#</text>
<text x="137.8" y="101.1">DSTBN[3]#</text>
<text x="141.1" y="97.7">D[62]#</text>
<text x="141.1" y="99.4">D[63]#</text>
<text x="123.4" y="104.5">DINV[1]#</text>
<text x="123.4" y="102.8">DSTBP[1]#</text>
<text x="123.4" y="107.9">GTLREF</text>
<text x="137.9" y="102.8">DSTBP[3]#</text>
<text x="139.3" y="107.9">COMP[0]</text>
<text x="139.4" y="104.5">DINV[3]#</text>
<text x="114.1" y="113">1</text>
<text x="123.4" y="113">TEST3</text>
<text x="123.4" y="111.3">TEST2</text>
<text x="123.4" y="109.6">TEST1</text>
<text x="139.3" y="109.6">COMP[1]</text>
<text x="139.3" y="111.3">COMP[2]</text>
<text x="139.3" y="113">COMP[3]</text>
<text x="114.1" y="116.4">1</text>
<text x="114.1" y="114.7">1</text>
<text x="123.4" y="116.4">TEST5</text>
<text x="123.4" y="114.7">TEST4</text>
<text x="123.4" y="118.1">TEST6</text>
<text x="123.4" y="119.8">TEST7</text>
<text x="138.5" y="116.4">DPRSTP#</text>
<text x="139.7" y="118.1">DPSLP#</text>
<text x="140" y="119.8">DPWR#</text>
<text x="123.4" y="121.5">BSEL[0]</text>
<text x="123.4" y="123.2">BSEL[1]</text>
<text x="123.4" y="124.9">BSEL[2]</text>
<text x="137.2" y="121.5">PWRGOOD</text>
<text x="141.8" y="123.2">SLP#</text>
<text x="142.2" y="124.9">PSI#</text>
</g>
<g font-size="1.2">
<text x="11.4" y="1.2">A</text>
<text x="30.6" y="1.2">B</text>
<text x="49.9" y="1.2">C</text>
<text x="69.2" y="1.2">D</text>
<text x="88.5" y="1.2">E</text>
<text x="107.8" y="1.2">F</text>
<text x="127.1" y="1.2">G</text>
<text x="146.4" y="1.2">H</text>
<text x="165.6" y="1.2">I</text>
<text x="184.9" y="1.2">J</text>
<text x="204.2" y="1.2">K</text>
<text x="223.5" y="1.2">L</text>
<text x="242.8" y="1.2">M</text>
<text x="262.1" y="1.2">N</text>
<text x="281.4" y="1.2">O</text>
<text x=".5" y="14.1">9</text>
<text x="291.5" y="14.1">9</text>
<text x=".5" y="36.8">8</text>
<text x="291.5" y="36.8">8</text>
<text x=".5" y="59.5">7</text>
<text x="291.5" y="59.5">7</text>
<text x=".5" y="82.2">6</text>
<text x="291.5" y="82.2">6</text>
<text x=".5" y="104.9">5</text>
<text x="291.5" y="104.9">5</text>
<text x=".5" y="127.6">4</text>
<text x="291.5" y="127.6">4</text>
<text x=".5" y="150.3">3</text>
<text x="291.5" y="150.3">3</text>
<text x=".5" y="173">2</text>
<text x="291.5" y="173">2</text>
<text x=".5" y="195.6">1</text>
<text x="228.7" y="194.2">USE IS AUTHORIZED ONLY FOR RESPONDING TO A</text>
<text x="228.7" y="195.5">REQUEST FOR QUOTATION OR FOR THE PERFORMANCE</text>
<text x="228.7" y="196.7">OF WORK FOR LENOVO. ALL QUESTIONS MUST BE</text>
<text x="228.7" y="198">REFERRED TO THE LENOVO PURCHASING DEPARTMENT.</text>
<text x="229.4" y="192.9">THIS DOCUMENT IS THE PROPERTY OF LENOVO. ITS</text>
<text x="291.5" y="195.6">1</text>
<text x="11.4" y="207.2">A</text>
<text x="30.6" y="207.2">B</text>
<text x="49.9" y="207.2">C</text>
<text x="69.2" y="207.2">D</text>
<text x="88.5" y="207.2">E</text>
<text x="107.8" y="207.2">F</text>
<text x="127.1" y="207.2">G</text>
<text x="146.4" y="207.2">H</text>
<text x="165.6" y="207.2">I</text>
<text x="184.9" y="207.2">J</text>
<text x="204.2" y="207.2">K</text>
<text x="223.5" y="207.2">L</text>
<text x="242.8" y="207.2">M</text>
<text x="262.1" y="207.2">N</text>
<text x="281.4" y="207.2">O</text>
</g>
</svg>
